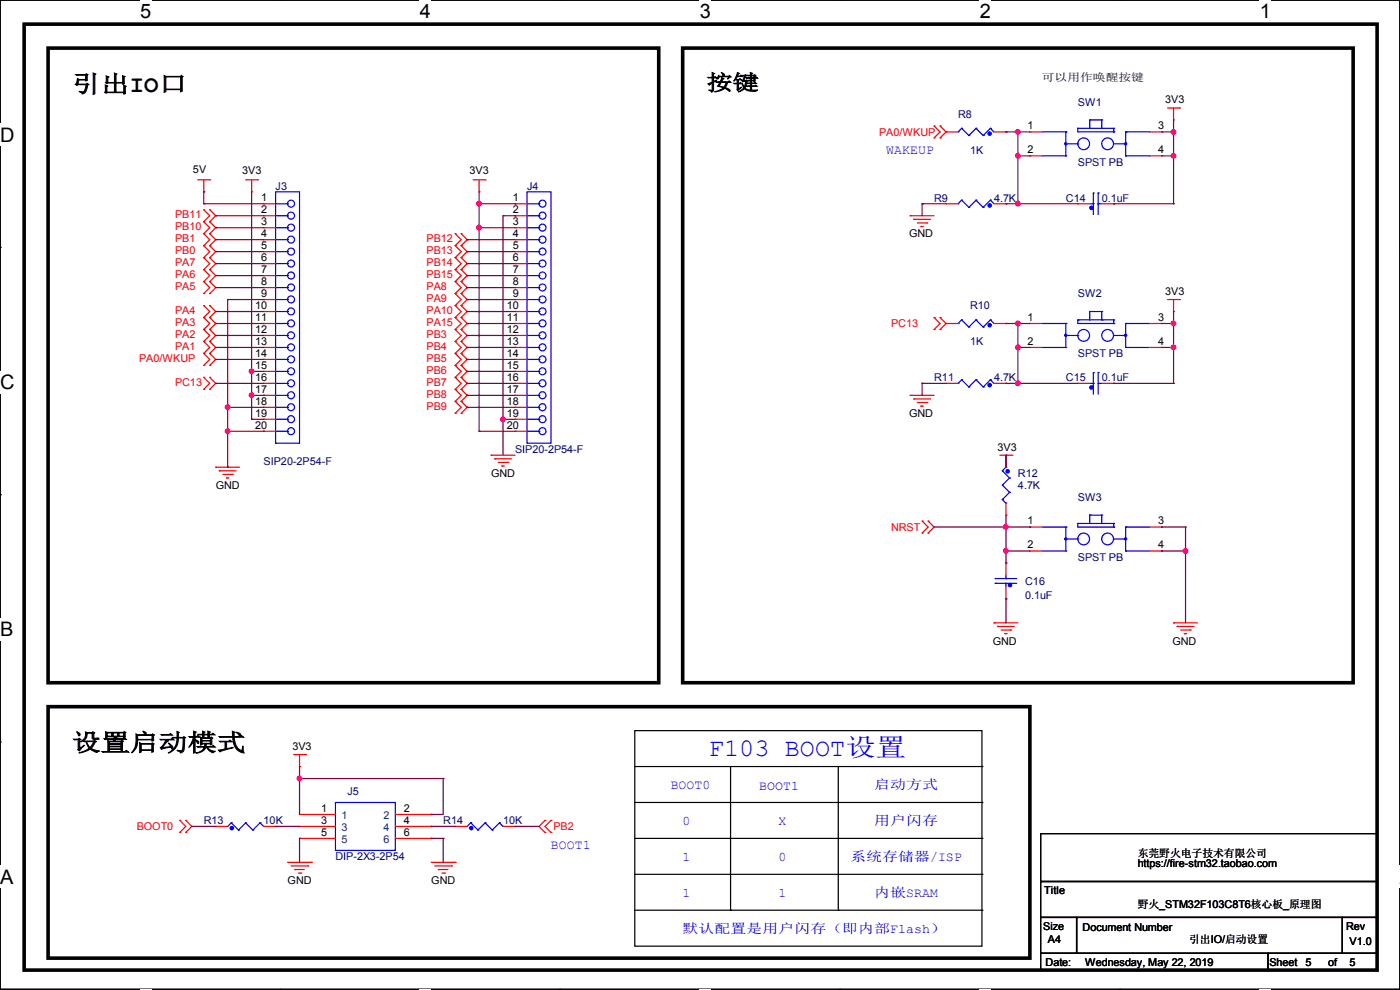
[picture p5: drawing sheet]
<svg xmlns="http://www.w3.org/2000/svg" width="297mm" height="210mm" viewBox="0 0 297 210" stroke-linecap="round" stroke-linejoin="round" font-family="sans-serif">
<path d="M0 0h297v209.8h-297z" fill="none" stroke="#000" stroke-width=".25"/>
<g fill="#fff">
<path d="M29.7 0h2.4v4.8h-2.4z"/>
<path d="M29.7 209.8h2.4v.2h-2.4z"/>
</g>
<path d="M59.4 0h.1M59.4 209.8h.1" fill="none" stroke="#000" stroke-width=".25"/>
<g fill="#fff">
<path d="M89.1 0h2.3v4.8h-2.3z"/>
<path d="M89.1 209.8h2.3v.2h-2.3z"/>
</g>
<path d="M118.8 0h.1M118.8 209.8h.1" fill="none" stroke="#000" stroke-width=".25"/>
<g fill="#fff">
<path d="M148.5 0h2.3v4.8h-2.3z"/>
<path d="M148.5 209.8h2.3v.2h-2.3z"/>
</g>
<path d="M178.2 0h.1M178.2 209.8h.1" fill="none" stroke="#000" stroke-width=".25"/>
<g fill="#fff">
<path d="M207.9 0h2.3v4.8h-2.3z"/>
<path d="M207.9 209.8h2.3v.2h-2.3z"/>
</g>
<path d="M237.6 0h.1M237.6 209.8h.1" fill="none" stroke="#000" stroke-width=".25"/>
<g fill="#fff">
<path d="M267.3 0h2.3v4.8h-2.3z"/>
<path d="M267.3 209.8h2.3v.2h-2.3z"/>
<path d="M0 26.2h3.1v4.8h-3.1z"/>
<path d="M0 78.7h3.1v4.7h-3.1z"/>
</g>
<path d="M0 52.5h.1M297 52.5h.1" fill="none" stroke="#000" stroke-width=".25"/>
<path d="M0 131.1h2.9v4.8h-2.9z" fill="#fff"/>
<path d="M0 104.9h.1M297 104.9h.1" fill="none" stroke="#000" stroke-width=".25"/>
<g fill="#fff">
<path d="M0 183.6h2.9v4.7h-2.9z"/>
<path d="M296.9 183.6h.1v4.7h-.1z"/>
</g>
<g fill="none" stroke="#000" stroke-width=".25">
<path d="M0 157.4h.1M134.7 155h73.6v45.7h-73.6zM297 157.4h.1M134.7 170.2h73.6M134.7 177.8h73.6M134.7 162.6h73.6M155 162.6v30.5M177.8 162.6v30.5M208.3 170.2h.1M208.3 177.8h.1M208.3 162.6h.1M220.8 176.8h71.3v10.2h-71.3z"/>
<path d="M134.7 185.5h73.6M134.7 193.1h73.6M155 193.1h.1M177.8 193.1h.1M208.3 185.5h.1M208.3 193.1h.1M220.8 187h71.3v7.6h-71.3zM220.8 194.6h7.6v7.6h-7.6zM228.4 194.6h56.4v7.6h-56.4zM284.8 194.6h7.3v7.6h-7.3zM220.8 202.2h48.2v3.6h-48.2zM269 202.2h23.1v3.6h-23.1z"/>
</g>
<path d="M5.1 5.1h287v200.7h-287zM10.2 10.2h129.5v134.6h-129.5zM144.8 10.2h142.3v134.6h-142.3zM10.2 149.9h208.3v53.3h-208.3z" fill="none" stroke="#000" stroke-width=".76"/>
<g fill="none" stroke="#f00" stroke-width=".25">
<path d="M42 38.1h2.5M43.2 38.1v2.6M44.5 38.1h.1M52.1 38.1h2.6M53.4 38.1v2.6M54.7 38.1h.1M100.4 38.1h2.5M101.6 38.1v2.6M102.9 38.1h.1M198.2 29.3h.1M198.2 26.7h.1M198.2 26.7l1.2 1.3-1.2 1.3"/>
<path d="M199.4 26.7h.1M199.4 29.3h.1M199.4 26.7l1.3 1.3M200.7 28h.1M200.7 28l-1.3 1.3M200.7 28h2.5M210.9 28h2.5M213.4 28h.1M218.5 28h.1M218.5 33.1h.1M218.5 28h2.5M218.5 33.1h2.5"/>
<path d="M243.9 28h2.5M243.9 33.1h2.5M246.4 28h.1M246.4 33.1h.1M247.7 22.9h2.5M249 25.4h.1M249 22.9v2.5M250.2 22.9h.1M43.2 40.7h.1M43.2 44.5h.1M43.2 47h.1M43.2 49.6h.1"/>
<path d="M43.2 52.1h.1M43.2 54.7h.1M43.2 57.2h.1M43.2 59.7h.1M43.2 44.5l1.3 1.3-1.3 1.2M43.2 47l1.3 1.3-1.3 1.3M43.2 49.6l1.3 1.2-1.3 1.3M43.2 52.1l1.3 1.3-1.3 1.3M43.2 54.7l1.3 1.2-1.3 1.3M43.2 57.2l1.3 1.3-1.3 1.2M43.2 59.7l1.3 1.3-1.3 1.3M44.5 47h.1"/>
<path d="M44.5 44.5h.1M44.5 49.6h.1M44.5 52.1h.1M44.5 54.7h.1M44.5 57.2h.1M44.5 59.7h.1M44.5 44.5l1.3 1.3-1.3 1.2M44.5 47l1.3 1.3-1.3 1.3M44.5 49.6l1.3 1.2-1.3 1.3M44.5 52.1l1.3 1.3-1.3 1.3M44.5 54.7l1.3 1.2-1.3 1.3M44.5 57.2l1.3 1.3-1.3 1.2"/>
<path d="M44.5 59.7l1.3 1.3-1.3 1.3M53.4 40.7h.1M55.9 43.2h.1M55.9 45.8h.1M55.9 48.3h.1M55.9 50.8h.1M55.9 53.4h.1M55.9 55.9h.1M55.9 58.5h.1M55.9 45.8h2.6M55.9 43.2h2.6M55.9 48.3h2.6"/>
<path d="M55.9 50.8h2.6M55.9 53.4h2.6M55.9 55.9h2.6M55.9 58.5h2.6M96.6 49.6h.1M96.6 52.1h.1M96.6 54.7h.1M96.6 57.2h.1M96.6 59.7h.1M96.6 49.6l1.2 1.2-1.2 1.3M96.6 52.1l1.2 1.3-1.2 1.3M96.6 54.7l1.2 1.2-1.2 1.3"/>
<path d="M96.6 57.2l1.2 1.3-1.2 1.2M96.6 59.7l1.2 1.3-1.2 1.3M97.8 52.1h.1M97.8 49.6h.1M97.8 54.7h.1M97.8 57.2h.1M97.8 59.7h.1M97.8 49.6l1.3 1.2-1.3 1.3M97.8 52.1l1.3 1.3-1.3 1.3M97.8 54.7l1.3 1.2-1.3 1.3M97.8 57.2l1.3 1.3-1.3 1.2M97.8 59.7l1.3 1.3-1.3 1.3"/>
<path d="M101.6 40.7h.1M109.3 43.2h.1M109.3 45.8h.1M109.3 48.3h.1M109.3 50.8h.1M109.3 53.4h.1M109.3 55.9h.1M109.3 58.5h.1M109.3 45.8h2.5M109.3 43.2h2.5M109.3 48.3h2.5M109.3 50.8h2.5"/>
<path d="M109.3 53.4h2.5M109.3 55.9h2.5M109.3 58.5h2.5M193.1 45.8h.1M193.1 45.8h5.1M193.8 46.5h.1M193.8 46.5h3.6M194.6 47.3h2M195.4 48h.1M195.4 48h.5M196.6 47.3h.1M200.7 43.2h.1"/>
<path d="M200.7 43.2h2.5M210.9 43.2h2.5M213.4 43.2h.1M228.6 43.2h.1M228.6 43.2h2.6M233.7 43.2h2.6M236.3 43.2h.1M43.2 62.3h.1M43.2 64.8h.1M43.2 67.4h.1M43.2 69.9h.1M43.2 72.4h.1"/>
<path d="M43.2 75h.1M43.2 77.5h.1M43.2 64.8l1.3 1.3-1.3 1.3M43.2 67.4l1.3 1.2-1.3 1.3M43.2 69.9l1.3 1.3-1.3 1.2M43.2 72.4l1.3 1.3-1.3 1.3M43.2 75l1.3 1.2-1.3 1.3M44.5 62.3h.1M44.5 67.4h.1M44.5 64.8h.1M44.5 69.9h.1M44.5 72.4h.1"/>
<path d="M44.5 75h.1M44.5 77.5h.1M44.5 64.8l1.3 1.3-1.3 1.3M44.5 67.4l1.3 1.2-1.3 1.3M44.5 69.9l1.3 1.3-1.3 1.2M44.5 72.4l1.3 1.3-1.3 1.3M44.5 75l1.3 1.2-1.3 1.3M55.9 61h.1M55.9 63.5h.1M55.9 66.1h.1M55.9 68.6h.1M55.9 71.2h.1"/>
<path d="M55.9 73.7h.1M55.9 76.2h.1M55.9 78.8h.1M55.9 63.5h2.6M55.9 61h2.6M55.9 66.1h2.6M55.9 68.6h2.6M55.9 71.2h2.6M55.9 73.7h2.6M55.9 76.2h2.6M55.9 78.8h2.6M96.6 62.3h.1"/>
<path d="M96.6 64.8h.1M96.6 67.4h.1M96.6 69.9h.1M96.6 72.4h.1M96.6 75h.1M96.6 77.5h.1M96.6 62.3l1.2 1.2-1.2 1.3M96.6 64.8l1.2 1.3-1.2 1.3M96.6 67.4l1.2 1.2-1.2 1.3M96.6 69.9l1.2 1.3-1.2 1.2M96.6 72.4l1.2 1.3-1.2 1.3M96.6 75l1.2 1.2-1.2 1.3"/>
<path d="M96.6 77.5l1.2 1.3-1.2 1.3M97.8 62.3h.1M97.8 64.8h.1M97.8 67.4h.1M97.8 69.9h.1M97.8 72.4h.1M97.8 75h.1M97.8 77.5h.1M97.8 62.3l1.3 1.2-1.3 1.3M97.8 64.8l1.3 1.3-1.3 1.3M97.8 67.4l1.3 1.2-1.3 1.3M97.8 69.9l1.3 1.3-1.3 1.2"/>
<path d="M97.8 72.4l1.3 1.3-1.3 1.3M97.8 75l1.3 1.2-1.3 1.3M97.8 77.5l1.3 1.3-1.3 1.3M109.3 61h.1M109.3 63.5h.1M109.3 66.1h.1M109.3 68.6h.1M109.3 71.2h.1M109.3 73.7h.1M109.3 76.2h.1M109.3 78.8h.1M109.3 63.5h2.5"/>
<path d="M109.3 61h2.5M109.3 66.1h2.5M109.3 68.6h2.5M109.3 71.2h2.5M109.3 73.7h2.5M109.3 76.2h2.5M109.3 78.8h2.5M198.2 69.9h.1M198.2 67.4h.1M198.2 67.4l1.2 1.2-1.2 1.3M199.4 67.4h.1M199.4 69.9h.1"/>
<path d="M199.4 67.4l1.3 1.2M200.7 68.6h.1M200.7 68.6l-1.3 1.3M200.7 68.6h2.5M210.9 68.6h2.5M213.4 68.6h.1M218.5 68.6h.1M218.5 73.7h.1M218.5 68.6h2.5M218.5 73.7h2.5M243.9 68.6h2.5M243.9 73.7h2.5"/>
<path d="M246.4 68.6h.1M246.4 73.7h.1M247.7 63.5h2.5M249 66.1h.1M249 63.5v2.6M250.2 63.5h.1M43.2 80.1h.1M43.2 82.6h.1M43.2 80.1l1.3 1.2-1.3 1.3M44.5 82.6h.1M44.5 80.1h.1M44.5 80.1l1.3 1.2-1.3 1.3"/>
<path d="M45.8 99.1h.1M45.8 99.1h5M46.5 99.9h.1M46.5 99.9h3.6M55.9 81.3h.1M55.9 83.9h.1M55.9 86.4h.1M55.9 88.9h.1M55.9 91.5h.1M55.9 83.9h2.6M55.9 81.3h2.6M55.9 86.4h2.6"/>
<path d="M55.9 88.9h2.6M55.9 91.5h2.6M96.6 80.1h.1M96.6 82.6h.1M96.6 85.1h.1M96.6 87.7h.1M96.6 80.1l1.2 1.2-1.2 1.3M96.6 82.6l1.2 1.3-1.2 1.2M96.6 85.1l1.2 1.3-1.2 1.3M97.8 80.1h.1M97.8 82.6h.1M97.8 85.1h.1"/>
<path d="M97.8 87.7h.1M97.8 80.1l1.3 1.2-1.3 1.3M97.8 82.6l1.3 1.3-1.3 1.2M97.8 85.1l1.3 1.3-1.3 1.3M104.2 96.6h.1M104.2 96.6h5.1M104.9 97.3h.1M104.9 97.3h3.6M105.7 98.1h2M106.5 98.8h.1M106.5 98.8h.5M107.7 98.1h.1"/>
<path d="M109.3 81.3h.1M109.3 83.9h.1M109.3 86.4h.1M109.3 88.9h.1M109.3 91.5h.1M109.3 83.9h2.5M109.3 81.3h2.5M109.3 86.4h2.5M109.3 88.9h2.5M109.3 91.5h2.5M193.1 83.9h.1M193.1 83.9h5.1"/>
<path d="M193.8 84.6h.1M193.8 84.6h3.6M194.6 85.4h2M195.4 86.1h.1M195.4 86.1h.5M196.6 85.4h.1M200.7 81.3h.1M200.7 81.3h2.5M210.9 81.3h2.5M212.1 96.6h2.6M213.4 99.1h.1M213.4 96.6h.1"/>
<path d="M213.4 81.3h.1M213.4 96.6v2.5M214.7 96.6h.1M228.6 81.3h.1M228.6 81.3h2.6M233.7 81.3h2.6M236.3 81.3h.1M47.3 100.6h2M48 101.4h.1M48 101.4h.6M49.3 100.6h.1M195.6 113.1h.1"/>
<path d="M195.6 110.5h.1M195.6 110.5l1.3 1.3-1.3 1.3M196.9 110.5h.1M196.9 113.1h.1M196.9 110.5l1.3 1.3-1.3 1.3M213.4 109.3h.1M213.4 119.4h.1M213.4 106.7v2.6M213.4 119.4v2.6M218.5 111.8h.1M218.5 116.9h.1M218.5 111.8h2.5"/>
<path d="M218.5 116.9h2.5M243.9 111.8h2.5M243.9 116.9h2.5M246.4 111.8h.1M246.4 116.9h.1M210.9 132.1h.1M210.9 132.1h5M211.6 132.9h.1M211.6 132.9h3.6M212.4 133.6h2M213.1 134.4h.1M213.1 134.4h.6"/>
<path d="M213.4 127h.1M213.4 124.5v2.5M214.4 133.6h.1M249 132.1h.1M249 132.1h5M249.7 132.9h.1M249.7 132.9h3.6M250.5 133.6h2M251.2 134.4h.1M251.2 134.4h.6M252.5 133.6h.1M38.1 176.6h.1"/>
<path d="M38.1 174h.1M38.1 174l1.3 1.3-1.3 1.3M39.4 174h.1M39.4 176.6h.1M39.4 174l1.3 1.3-1.3 1.3M45.8 175.3h.1M45.8 175.3h2.5M55.9 175.3h2.6M58.5 175.3h.1M62.3 160.1h2.5M63.5 162.6h.1M63.5 172.8h.1"/>
<path d="M63.5 175.3h.1M63.5 177.8h.1M63.5 160.1v2.5M63.5 175.3h7.7M63.5 172.8h7.7M63.5 177.8h7.7M64.8 160.1h.1M83.9 175.3h7.6M83.9 172.8h7.6M83.9 177.8h7.6M91.5 172.8h.1M91.5 175.3h.1"/>
<path d="M91.5 177.8h.1M96.6 175.3h.1M96.6 175.3h2.5M106.7 175.3h2.6M109.3 175.3h.1M115.6 174h.1M115.6 176.6h.1M115.6 174l-1.3 1.3 1.3 1.3M116.9 176.6h.1M116.9 174h.1M116.9 174l-1.3 1.3 1.3 1.3M61 182.9h5.1"/>
<path d="M61.8 183.7h3.5M62.5 184.4h.1M62.5 184.4h2.1M63.3 185.2h.5M63.8 185.2h.1M65.3 183.7h.1M66.1 182.9h.1M91.5 182.9h5.1M92.2 183.7h3.6M93 184.4h.1M93 184.4h2M93.8 185.2h.5"/>
<path d="M94.3 185.2h.1M95.8 183.7h.1M96.6 182.9h.1"/>
</g>
<g fill="none" stroke="#00f" stroke-width=".25">
<path d="M203.2 28h.1M204 27.2h.1M204 27.2l1.5 1.5M204 27.2l-.8 .8M205.5 28.7h.1M207.1 27.2h.1M207.1 27.2l1.5 1.5M207.1 27.2l-1.6 1.5M208.6 28.7h.1M210.1 27.2h.1M210.1 27.2l.8 .8M210.1 27.2l-1.5 1.5"/>
<path d="M221 28h5.1M221 33.1h5.1M226.1 28h.1M226.1 33.1h.1M226.1 28v5.1M226.1 30.5h2.5M228.6 30.5h.1M228.6 27.2h.1M228.6 27.2v.8h7.7M228.6 27.2h7.7M231.2 25.4h.1M231.2 25.4v1.8"/>
<path d="M231.2 25.4h2.5M233.7 25.4h.1M233.7 27.2h.1M233.7 25.4v1.8M236.3 28h.1M236.3 27.2h.1M236.3 30.5h2.5M236.3 27.2v.8M238.8 28h.1M238.8 33.1h.1M238.8 30.5h.1M238.8 28h5.1"/>
<path d="M238.8 33.1h5.1M238.8 28v5.1M58.5 40.7h5v53.3h-5zM58.5 43.2h2.5M58.5 45.8h2.5M58.5 48.3h2.5M58.5 50.8h2.5M58.5 53.4h2.5M58.5 55.9h2.5M58.5 58.5h2.5M61 43.2h.1M61 45.8h.1"/>
<path d="M61 48.3h.1M61 50.8h.1M61 53.4h.1M61 55.9h.1M61 58.5h.1M111.8 40.7h5.1v53.3h-5.1zM111.8 43.2h2.5M111.8 45.8h2.5M111.8 48.3h2.5M111.8 50.8h2.5M111.8 53.4h2.5M111.8 55.9h2.5"/>
<path d="M111.8 58.5h2.5M114.3 43.2h.1M114.3 45.8h.1M114.3 48.3h.1M114.3 50.8h.1M114.3 53.4h.1M114.3 55.9h.1M114.3 58.5h.1M203.2 43.2h.1M204 42.5h.1M204 42.5l1.5 1.5M204 42.5l-.8 .7"/>
<path d="M205.5 44h.1M207.1 42.5h.1M207.1 42.5l1.5 1.5M207.1 42.5l-1.6 1.5M208.6 44h.1M210.1 42.5h.1M210.1 42.5l.8 .7M210.1 42.5l-1.5 1.5M231.2 43.2h.7M231.9 40.9h.1M231.9 43.2h.1M231.9 40.9v4.6"/>
<path d="M233 40.9h.1M233 43.2h.1M233 43.2h.7M233 40.9v4.6M58.5 68.6h2.5M58.5 71.2h2.5M58.5 66.1h2.5M58.5 63.5h2.5M58.5 61h2.5M58.5 78.8h2.5M58.5 76.2h2.5M58.5 73.7h2.5"/>
<path d="M61 68.6h.1M61 71.2h.1M61 66.1h.1M61 63.5h.1M61 61h.1M61 78.8h.1M61 76.2h.1M61 73.7h.1M111.8 68.6h2.5M111.8 71.2h2.5M111.8 66.1h2.5M111.8 63.5h2.5"/>
<path d="M111.8 61h2.5M111.8 78.8h2.5M111.8 76.2h2.5M111.8 73.7h2.5M114.3 68.6h.1M114.3 71.2h.1M114.3 66.1h.1M114.3 63.5h.1M114.3 61h.1M114.3 78.8h.1M114.3 76.2h.1M114.3 73.7h.1"/>
<path d="M203.2 68.6h.1M204 67.9h.1M204 67.9l1.5 1.5M204 67.9l-.8 .7M205.5 69.4h.1M207.1 67.9h.1M207.1 67.9l1.5 1.5M207.1 67.9l-1.6 1.5M208.6 69.4h.1M210.1 67.9h.1M210.1 67.9l.8 .7M210.1 67.9l-1.5 1.5"/>
<path d="M221 68.6h5.1M221 73.7h5.1M226.1 68.6h.1M226.1 73.7h.1M226.1 71.2h2.5M226.1 68.6v5.1M228.6 71.2h.1M228.6 67.9h.1M228.6 67.9v.7h7.7M228.6 67.9h7.7M231.2 66.1h.1M231.2 66.1h2.5"/>
<path d="M231.2 66.1v1.8M231.9 79h.1M231.9 79v4.6M233 79h.1M233 79v4.6M233.7 66.1h.1M233.7 67.9h.1M233.7 66.1v1.8M236.3 68.6h.1M236.3 67.9h.1M236.3 71.2h2.5M236.3 67.9v.7"/>
<path d="M238.8 68.6h.1M238.8 73.7h.1M238.8 71.2h.1M238.8 68.6h5.1M238.8 73.7h5.1M238.8 68.6v5.1M58.5 81.3h2.5M58.5 83.9h2.5M58.5 86.4h2.5M58.5 91.5h2.5M58.5 88.9h2.5M61 81.3h.1"/>
<path d="M61 83.9h.1M61 86.4h.1M61 91.5h.1M61 88.9h.1M111.8 81.3h2.5M111.8 83.9h2.5M111.8 86.4h2.5M111.8 91.5h2.5M111.8 88.9h2.5M114.3 81.3h.1M114.3 83.9h.1M114.3 86.4h.1"/>
<path d="M114.3 91.5h.1M114.3 88.9h.1M203.2 81.3h.1M204 80.6h.1M204 80.6l1.5 1.5M204 80.6l-.8 .7M205.5 82.1h.1M207.1 80.6h.1M207.1 80.6l1.5 1.5M207.1 80.6l-1.6 1.5M208.6 82.1h.1M210.1 80.6h.1"/>
<path d="M210.1 80.6l.8 .7M210.1 80.6l-1.5 1.5M212.6 99.9h.1M212.6 99.9l1.6 1.5M213.4 99.1l-.8 .8M231.2 81.3h.7M231.9 81.3h.1M233 81.3h.1M233 81.3h.7M212.6 102.9h.1M212.6 106h.1M212.6 102.9l1.6 1.5"/>
<path d="M212.6 106l.8 .7M213.4 106.7h.1M214.2 101.4h.1M214.2 104.4h.1M214.2 101.4l-1.6 1.5M214.2 104.4l-1.6 1.6M221 111.8h5.1M221 116.9h5.1M226.1 111.8h.1M226.1 116.9h.1M226.1 111.8v5.1M226.1 114.3h2.5"/>
<path d="M228.6 114.3h.1M228.6 111h.1M228.6 111v.8h7.7M228.6 111h7.7M231.2 109.3h.1M231.2 109.3v1.7M231.2 109.3h2.5M233.7 109.3h.1M233.7 111h.1M233.7 109.3v1.7M236.3 111.8h.1M236.3 111h.1"/>
<path d="M236.3 111v.8M236.3 114.3h2.5M238.8 111.8h.1M238.8 116.9h.1M238.8 114.3h.1M238.8 111.8v5.1M238.8 111.8h5.1M238.8 116.9h5.1M211.1 122.7h.1M211.1 123.7h.1M211.1 122.7h4.6M211.1 123.7h4.6"/>
<path d="M213.4 122.7h.1M213.4 123.7h.1M213.4 122v.7M213.4 123.7v.8M49.1 174.5h.1M49.1 174.5l-.8 .8M49.1 174.5l1.5 1.6M50.6 176.1h.1M52.1 174.5h.1M52.1 174.5l-1.5 1.6M52.1 174.5l1.5 1.6M53.6 176.1h.1"/>
<path d="M55.2 174.5h.1M55.2 174.5l-1.6 1.6M55.2 174.5l.7 .8M55.9 175.3h.1M71.2 170.2h12.7v10.2h-12.7zM99.9 174.5h.1M99.9 174.5l-.8 .8M99.9 174.5l1.5 1.6M101.4 176.1h.1M102.9 174.5h.1M102.9 174.5l-1.5 1.6M102.9 174.5l1.5 1.6"/>
<path d="M104.4 176.1h.1M106 174.5h.1M106 174.5l-1.6 1.6M106 174.5l.7 .8M106.7 175.3h.1"/>
<circle cx="229.9" cy="30.5" r="1.25"/>
<circle cx="235" cy="30.5" r="1.25"/>
<circle cx="61.7" cy="45.7" r=".74"/>
<circle cx="61.7" cy="50.8" r=".74"/>
<circle cx="61.7" cy="53.4" r=".74"/>
<circle cx="61.7" cy="48.3" r=".74"/>
<circle cx="61.7" cy="43.2" r=".74"/>
<circle cx="61.7" cy="55.9" r=".74"/>
<circle cx="61.7" cy="58.4" r=".74"/>
<circle cx="115.1" cy="43.2" r=".74"/>
<circle cx="115.1" cy="55.9" r=".74"/>
<circle cx="115.1" cy="45.7" r=".74"/>
<circle cx="115.1" cy="50.8" r=".74"/>
<circle cx="115.1" cy="53.4" r=".74"/>
<circle cx="115.1" cy="48.3" r=".74"/>
<circle cx="115.1" cy="58.4" r=".74"/>
<circle cx="61.7" cy="78.8" r=".74"/>
<circle cx="61.7" cy="66.1" r=".74"/>
<circle cx="61.7" cy="71.1" r=".74"/>
<circle cx="61.7" cy="61" r=".74"/>
<circle cx="61.7" cy="73.7" r=".74"/>
<circle cx="61.7" cy="68.6" r=".74"/>
<circle cx="61.7" cy="63.5" r=".74"/>
<circle cx="61.7" cy="76.2" r=".74"/>
<circle cx="115.1" cy="78.8" r=".74"/>
<circle cx="115.1" cy="71.1" r=".74"/>
<circle cx="115.1" cy="68.6" r=".74"/>
<circle cx="115.1" cy="61" r=".74"/>
<circle cx="115.1" cy="66.1" r=".74"/>
<circle cx="115.1" cy="73.7" r=".74"/>
<circle cx="115.1" cy="63.5" r=".74"/>
<circle cx="115.1" cy="76.2" r=".74"/>
<circle cx="229.9" cy="71.1" r="1.25"/>
<circle cx="235" cy="71.1" r="1.25"/>
<circle cx="61.7" cy="81.3" r=".74"/>
<circle cx="61.7" cy="86.4" r=".74"/>
<circle cx="61.7" cy="83.8" r=".74"/>
<circle cx="61.7" cy="91.5" r=".74"/>
<circle cx="61.7" cy="88.9" r=".74"/>
<circle cx="115.1" cy="91.5" r=".74"/>
<circle cx="115.1" cy="86.4" r=".74"/>
<circle cx="115.1" cy="83.8" r=".74"/>
<circle cx="115.1" cy="88.9" r=".74"/>
<circle cx="115.1" cy="81.3" r=".74"/>
<circle cx="229.9" cy="114.3" r="1.25"/>
<circle cx="235" cy="114.3" r="1.25"/>
</g>
<g fill="#00f" stroke="#00f" stroke-width=".25">
<circle cx="231.5" cy="82.2" r=".36"/>
<circle cx="226.1" cy="30.5" r=".23"/>
<circle cx="238.8" cy="30.5" r=".23"/>
<circle cx="226.1" cy="114.3" r=".23"/>
<circle cx="238.8" cy="114.3" r=".23"/>
<circle cx="210" cy="69" r=".36"/>
<circle cx="213.8" cy="100" r=".36"/>
<circle cx="210" cy="81.7" r=".36"/>
<circle cx="210" cy="43.6" r=".36"/>
<circle cx="49.2" cy="175.7" r=".36"/>
<circle cx="214.3" cy="124.1" r=".36"/>
<circle cx="231.5" cy="44.1" r=".36"/>
<circle cx="100" cy="175.7" r=".36"/>
<circle cx="226.1" cy="71.1" r=".23"/>
<circle cx="238.8" cy="71.1" r=".23"/>
<circle cx="210" cy="28.3" r=".36"/>
</g>
<g fill="none" stroke="#800040" stroke-width=".25">
<path d="M213.4 28h.1M213.4 28h5.1M215.9 33.1h.1M215.9 28h.1M215.9 28v15.2M215.9 33.1h2.6M246.4 28h2.6M246.4 33.1h2.6M249 28h.1M249 33.1h.1M249 25.4v17.8M43.2 43.2h.1"/>
<path d="M43.2 40.7h.1M43.2 43.2h12.7M43.2 40.7v2.5M45.8 45.8h.1M45.8 48.3h.1M45.8 50.8h.1M45.8 53.4h.1M45.8 55.9h.1M45.8 58.5h.1M45.8 45.8h10.1M45.8 48.3h10.1M45.8 50.8h10.1"/>
<path d="M45.8 53.4h10.1M45.8 55.9h10.1M45.8 58.5h10.1M53.4 40.7v48.2M99.1 50.8h.1M99.1 53.4h.1M99.1 55.9h.1M99.1 58.5h.1M99.1 50.8h10.2M99.1 53.4h10.2M99.1 55.9h10.2M99.1 58.5h10.2"/>
<path d="M101.6 48.3h.1M101.6 43.2h.1M101.6 48.3h7.7M101.6 43.2h7.7M101.6 40.7v50.8M106.7 45.8h.1M106.7 45.8h2.6M106.7 45.8v50.8M109.3 43.2h.1M109.3 45.8h.1M195.6 43.2h.1M195.6 43.2h5.1"/>
<path d="M195.6 43.2v2.6M213.4 43.2h.1M213.4 43.2h15.2M215.9 43.2h.1M236.3 43.2h.1M236.3 43.2h12.7M249 43.2h.1M45.8 61h.1M45.8 76.2h.1M45.8 73.7h.1M45.8 71.2h.1M45.8 68.6h.1"/>
<path d="M45.8 66.1h.1M45.8 61h10.1M45.8 66.1h10.1M45.8 68.6h10.1M45.8 71.2h10.1M45.8 73.7h10.1M45.8 76.2h10.1M53.4 78.8h.1M53.4 78.8h2.5M55.9 63.5h.1M55.9 63.5h-7.6v35.6M99.1 61h.1"/>
<path d="M99.1 63.5h.1M99.1 66.1h.1M99.1 68.6h.1M99.1 71.2h.1M99.1 73.7h.1M99.1 76.2h.1M99.1 78.8h.1M99.1 61h10.2M99.1 63.5h10.2M99.1 66.1h10.2M99.1 68.6h10.2M99.1 71.2h10.2"/>
<path d="M99.1 73.7h10.2M99.1 76.2h10.2M99.1 78.8h10.2M213.4 68.6h.1M213.4 68.6h5.1M215.9 73.7h.1M215.9 68.6h.1M215.9 73.7h2.6M215.9 68.6v12.7M246.4 68.6h2.6M246.4 73.7h2.6M249 68.6h.1"/>
<path d="M249 73.7h.1M249 66.1v15.2M45.8 81.3h.1M45.8 81.3h10.1M48.3 86.4h.1M48.3 99.1h.1M48.3 91.5h.1M48.3 86.4h7.6M48.3 91.5h7.6M53.4 88.9h.1M53.4 83.9h.1M53.4 83.9h2.5"/>
<path d="M53.4 88.9h2.5M55.9 91.5h.1M55.9 83.9h.1M99.1 81.3h.1M99.1 83.9h.1M99.1 86.4h.1M99.1 81.3h10.2M99.1 83.9h10.2M99.1 86.4h10.2M101.6 91.5h.1M101.6 91.5h7.7M106.7 88.9h.1"/>
<path d="M106.7 88.9h2.6M195.6 81.3h.1M195.6 81.3h5.1M195.6 81.3v2.6M213.4 81.3h.1M213.4 96.6h.1M213.4 81.3h15.2M213.4 96.6v2.5M215.9 81.3h.1M236.3 81.3h.1M236.3 81.3h12.7M249 81.3h.1"/>
<path d="M198.2 111.8h20.3M213.4 111.8h.1M213.4 116.9h.1M213.4 119.4h.1M213.4 109.3v10.1M213.4 116.9h5.1M218.5 111.8h.1M246.4 111.8h.1M246.4 116.9h.1M246.4 111.8h5.1M246.4 116.9h5.1M251.5 111.8h.1"/>
<path d="M251.5 116.9h.1M251.5 111.8v20.3M213.4 127h.1M213.4 127v5.1M40.7 175.3h.1M40.7 175.3h5.1M58.5 175.3h.1M58.5 175.3h5M63.5 165.1h.1M63.5 177.8h.1M63.5 165.1h30.5M63.5 162.6v10.2"/>
<path d="M63.5 177.8v5.1M91.5 177.8h.1M91.5 172.8h.1M91.5 175.3h.1M91.5 175.3h5.1M91.5 177.8h2.5M94 177.8h.1M94 165.1h.1M94 165.1v7.7h-2.5M94 177.8v5.1M109.3 175.3h.1M109.3 175.3h5"/>
</g>
<g fill="#f0f" stroke="#f0f" stroke-width=".25">
<circle cx="101.6" cy="48.3" r=".49"/>
<circle cx="63.5" cy="165.1" r=".49"/>
<circle cx="248.9" cy="28" r=".49"/>
<circle cx="215.9" cy="43.2" r=".49"/>
<circle cx="215.9" cy="28" r=".49"/>
<circle cx="215.9" cy="33" r=".49"/>
<circle cx="215.9" cy="68.6" r=".49"/>
<circle cx="215.9" cy="81.3" r=".49"/>
<circle cx="213.4" cy="111.8" r=".49"/>
<circle cx="248.9" cy="33" r=".49"/>
<circle cx="213.4" cy="116.9" r=".49"/>
<circle cx="251.5" cy="116.9" r=".49"/>
<circle cx="215.9" cy="73.7" r=".49"/>
<circle cx="248.9" cy="68.6" r=".49"/>
<circle cx="248.9" cy="73.7" r=".49"/>
<circle cx="48.3" cy="86.4" r=".49"/>
<circle cx="48.3" cy="91.5" r=".49"/>
<circle cx="53.4" cy="83.8" r=".49"/>
<circle cx="53.4" cy="78.8" r=".49"/>
<circle cx="101.6" cy="43.2" r=".49"/>
<circle cx="106.7" cy="88.9" r=".49"/>
</g>
<text font-size="5.3" fill="#00f" x="150.4" y="160.3">F103 BOOT设置</text>
<g font-size="5.1">
<text x="15.3" y="19.6">引出IO口</text>
<text x="15.3" y="159.3">设置启动模式</text>
</g>
<text font-size="4.6" x="149.9" y="19.1">按键</text>
<g font-size="4.2">
<text x="29.7" y="3.9">5</text>
<text x="89.1" y="3.9">4</text>
<text x="148.5" y="3.9">3</text>
<text x="207.9" y="3.9">2</text>
<text x="267.2" y="3.9">1</text>
<text x="0" y="30.1">D</text>
<text x="0" y="82.5">C</text>
<text x="0" y="135">B</text>
<text x="0" y="187.4">A</text>
<text x="297" y="187.4">A</text>
</g>
<g font-size="2.8" fill="#00f">
<text x="188" y="32.8">WAKEUP</text>
<text x="142.3" y="167.4">BOOT0</text>
<text x="161.1" y="167.6">BOOT1</text>
<text x="185.5" y="167.4">启动方式</text>
<text x="144.8" y="175">0</text>
<text x="165.1" y="175">X</text>
<text x="185.5" y="175">用户闪存</text>
<text x="116.9" y="180.1">BOOT1</text>
<text x="144.8" y="182.6">1</text>
<text x="165.1" y="182.6">0</text>
<text x="180.4" y="182.6">系统存储器/ISP</text>
<text x="144.8" y="190.2">1</text>
<text x="165.1" y="190.2">1</text>
<text x="185.5" y="190.2">内嵌SRAM</text>
<text x="144.8" y="197.9">默认配置是用户闪存（即内部Flash）</text>
</g>
<g font-size="2.3">
<text x="221" y="17.1">可以用作唤醒按键</text>
<text x="247.2" y="21.9">3V3</text>
<text x="218" y="27.4">1</text>
<text x="245.7" y="27.4">3</text>
<text x="218" y="32.5">2</text>
<text x="245.7" y="32.5">4</text>
<text x="40.9" y="36.7">5V</text>
<text x="51.4" y="36.9">3V3</text>
<text x="99.6" y="36.9">3V3</text>
<text x="55.4" y="42.7">1</text>
<text x="55.4" y="45.2">2</text>
<text x="55.4" y="47.8">3</text>
<text x="108.8" y="42.7">1</text>
<text x="108.8" y="45.2">2</text>
<text x="108.8" y="47.8">3</text>
<text x="55.4" y="50.3">4</text>
<text x="55.4" y="52.8">5</text>
<text x="108.8" y="50.3">4</text>
<text x="108.8" y="52.8">5</text>
<text x="192.8" y="50.4">GND</text>
<text x="55.4" y="55.4">6</text>
<text x="55.4" y="57.9">7</text>
<text x="108.8" y="55.4">6</text>
<text x="108.8" y="57.9">7</text>
<text x="54.1" y="65.5">10</text>
<text x="55.4" y="60.5">8</text>
<text x="55.4" y="63">9</text>
<text x="107.5" y="65.5">10</text>
<text x="108.8" y="60.5">8</text>
<text x="108.8" y="63">9</text>
<text x="247.2" y="62.6">3V3</text>
<text x="54.1" y="68.1">11</text>
<text x="54.1" y="70.6">12</text>
<text x="107.5" y="68.1">11</text>
<text x="107.5" y="70.6">12</text>
<text x="218" y="68.1">1</text>
<text x="245.7" y="68.1">3</text>
<text x="54.1" y="73.2">13</text>
<text x="54.1" y="75.7">14</text>
<text x="107.5" y="73.2">13</text>
<text x="107.5" y="75.7">14</text>
<text x="218" y="73.2">2</text>
<text x="245.7" y="73.2">4</text>
<text x="54.1" y="78.2">15</text>
<text x="54.1" y="80.8">16</text>
<text x="54.1" y="83.3">17</text>
<text x="107.5" y="78.2">15</text>
<text x="107.5" y="80.8">16</text>
<text x="107.5" y="83.3">17</text>
<text x="54.1" y="85.9">18</text>
<text x="54.1" y="88.4">19</text>
<text x="107.5" y="85.9">18</text>
<text x="107.5" y="88.4">19</text>
<text x="192.8" y="88.5">GND</text>
<text x="54.1" y="90.9">20</text>
<text x="107.5" y="90.9">20</text>
<text x="211.6" y="95.6">3V3</text>
<text x="104.2" y="101.2">GND</text>
<text x="45.8" y="103.7">GND</text>
<text x="218" y="111.3">1</text>
<text x="245.7" y="111.3">3</text>
<text x="218" y="116.3">2</text>
<text x="245.7" y="116.3">4</text>
<text x="210.6" y="136.7">GND</text>
<text x="248.7" y="136.7">GND</text>
<text x="62" y="159.1">3V3</text>
<text x="68.1" y="172.2">1</text>
<text x="85.6" y="172.2">2</text>
<text x="68.1" y="174.8">3</text>
<text x="68.1" y="177.3">5</text>
<text x="85.6" y="174.8">4</text>
<text x="85.6" y="177.3">6</text>
<text x="241.4" y="181.7">东莞野火电子技术有限公司</text>
<text x="241.4" y="184">https://fire-stm32.taobao.com</text>
<text x="61" y="187.5">GND</text>
<text x="91.5" y="187.5">GND</text>
<text x="221.5" y="189.6">Title</text>
<text x="221.3" y="197.2">Size</text>
<text x="229.7" y="197.4">Document Number</text>
<text x="241.4" y="192.6">野火_STM32F103C8T6核心板_原理图</text>
<text x="285.6" y="197.2">Rev</text>
<text x="222.3" y="200">A4</text>
<text x="252.3" y="200">引出IO/启动设置</text>
<text x="286.3" y="200.5">V1.0</text>
<text x="221.8" y="204.8">Date:</text>
<text x="230.2" y="204.8">Wednesday, May 22, 2019</text>
<text x="269.3" y="204.8">Sheet</text>
<text x="276.9" y="204.8">5</text>
<text x="281.7" y="204.8">of</text>
<text x="286.3" y="204.8">5</text>
</g>
<g font-size="2.3" fill="#000080">
<text x="228.7" y="22.4">SW1</text>
<text x="203.3" y="25">R8</text>
<text x="205.8" y="32.6">1K</text>
<text x="228.7" y="35.1">SPST PB</text>
<text x="58.5" y="40.2">J3</text>
<text x="111.8" y="40.2">J4</text>
<text x="198.2" y="42.8">R9</text>
<text x="210.9" y="42.8">4.7K</text>
<text x="226.1" y="42.8">C14</text>
<text x="233.7" y="42.8">0.1uF</text>
<text x="205.8" y="65.6">R10</text>
<text x="228.7" y="63.1">SW2</text>
<text x="205.8" y="73.2">1K</text>
<text x="228.7" y="75.8">SPST PB</text>
<text x="198.2" y="80.9">R11</text>
<text x="210.9" y="80.9">4.7K</text>
<text x="226.1" y="80.9">C15</text>
<text x="233.7" y="80.9">0.1uF</text>
<text x="55.9" y="98.6">SIP20-2P54-F</text>
<text x="109.3" y="96.1">SIP20-2P54-F</text>
<text x="216" y="101.2">R12</text>
<text x="216" y="103.7">4.7K</text>
<text x="228.7" y="106.3">SW3</text>
<text x="228.7" y="119">SPST PB</text>
<text x="217.5" y="124">C16</text>
<text x="217.5" y="127.1">0.1uF</text>
<text x="73.7" y="168.7">J5</text>
<text x="43.2" y="174.8">R13</text>
<text x="55.9" y="174.8">10K</text>
<text x="94" y="174.8">R14</text>
<text x="106.7" y="174.8">10K</text>
<text x="71.2" y="182.5">DIP-2X3-2P54</text>
</g>
<g font-size="2.3" fill="#f00">
<text x="186.5" y="28.8">PA0/WKUP</text>
<text x="37.1" y="46.3">PB11</text>
<text x="37.1" y="48.9">PB10</text>
<text x="37.1" y="51.4">PB1</text>
<text x="37.1" y="53.9">PB0</text>
<text x="90.5" y="51.4">PB12</text>
<text x="90.5" y="53.9">PB13</text>
<text x="37.1" y="56.5">PA7</text>
<text x="37.1" y="59">PA6</text>
<text x="90.5" y="56.5">PB14</text>
<text x="90.5" y="59">PB15</text>
<text x="37.1" y="61.6">PA5</text>
<text x="90.5" y="61.6">PA8</text>
<text x="90.5" y="64.1">PA9</text>
<text x="37.1" y="66.6">PA4</text>
<text x="37.1" y="69.2">PA3</text>
<text x="37.1" y="71.7">PA2</text>
<text x="90.5" y="66.6">PA10</text>
<text x="90.5" y="69.2">PA15</text>
<text x="90.5" y="71.7">PB3</text>
<text x="189" y="69.4">PC13</text>
<text x="29.5" y="76.8">PA0/WKUP</text>
<text x="37.1" y="74.3">PA1</text>
<text x="90.5" y="74.3">PB4</text>
<text x="90.5" y="76.8">PB5</text>
<text x="37.1" y="81.9">PC13</text>
<text x="90.5" y="79.3">PB6</text>
<text x="90.5" y="81.9">PB7</text>
<text x="90.5" y="84.4">PB8</text>
<text x="90.5" y="87">PB9</text>
<text x="189" y="112.6">NRST</text>
<text x="29" y="176.1">BOOT0</text>
<text x="117.4" y="176.1">PB2</text>
</g>
<g font-size="2.3" fill="#004080">
<text x="72.4" y="173.8">1</text>
<text x="81.3" y="173.8">2</text>
<text x="72.4" y="176.4">3</text>
<text x="72.4" y="178.9">5</text>
<text x="81.3" y="176.4">4</text>
<text x="81.3" y="178.9">6</text>
</g>
</svg>
